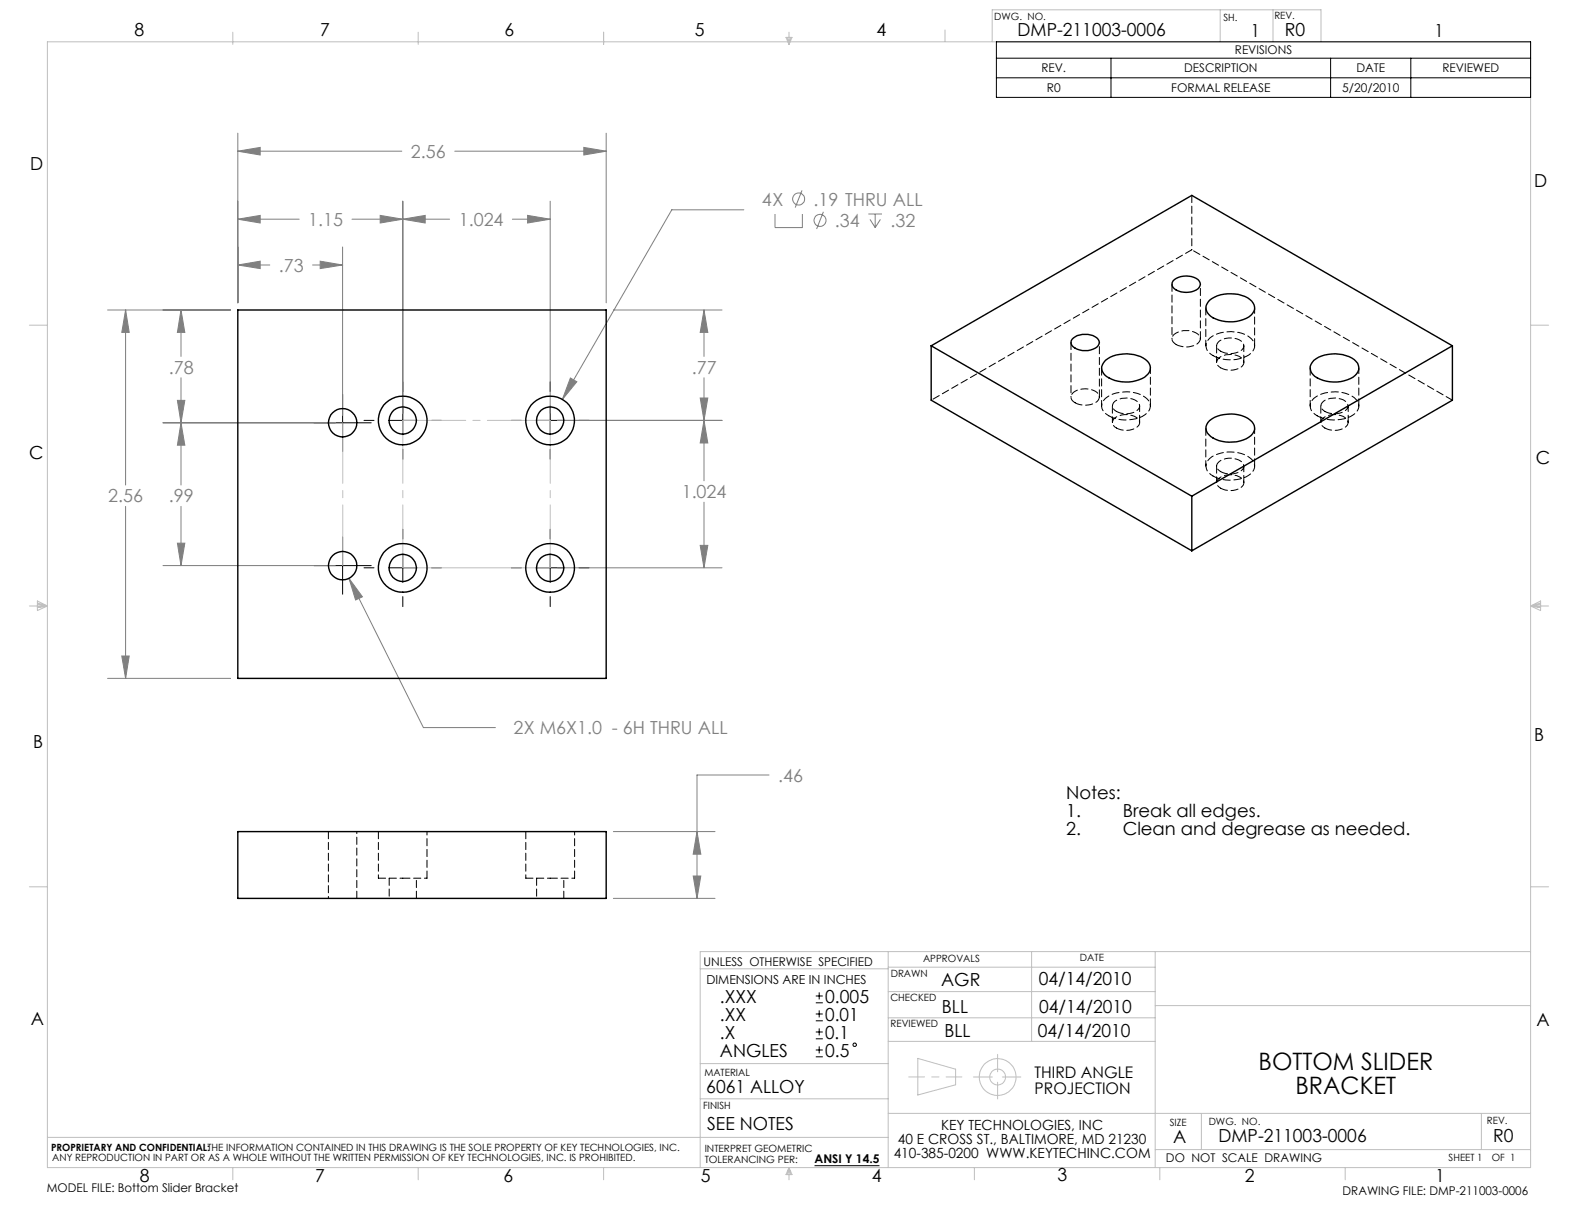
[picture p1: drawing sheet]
<svg xmlns="http://www.w3.org/2000/svg" width="279mm" height="216mm" viewBox="0 0 279 216" stroke-linecap="round" stroke-linejoin="round" font-family="sans-serif">
<g fill="none" stroke="#c0c0c0" stroke-width=".18">
<path d="M8.4 7.4h261.6v198.6h-261.6zM41.1 5.7v2.1M73.8 5.7v2.1M106.5 5.7v2.1M138.6 6.6h1.1l-.5 1.2zM138.9 6.6l.3 1.2M139.2 5.7v2.1M139.5 6.6l-.3 1.2M166.7 5.3v2.1M175 7.4v-5.7h58v5.7M215.2 1.7v5.7M224.5 1.7v5.7"/>
<path d="M5.2 57.4h3.2M270 57.4h3.2M5.2 106.9h3.2M6.6 106l1.8 .9-1.8 .8zM6.6 106.4l1.8 .5M6.6 106.6l1.8 .3M8.4 106.9l-1.8 .2M71 100.2h26M270 106.9h3.2M270 106.9l1.7 .2M270 106.9l1.7-.9v1.7zM271.7 106.6l-1.7 .3"/>
<path d="M271.7 106.4l-1.7 .5M5.2 156.4h3.2M270 156.4h3.2M123.5 170.9h33.2M156.7 167.9v38.1M156.7 179.5h47.1M156.7 174.9h47.1M156.7 170.6h47.1M182 167.9v15.8M203.8 167.9v38.1M203.8 177.4h66.2M270 167.9h-146.5v38.1"/>
<path d="M123.5 193.8h33.2M123.5 187.6h33.2M156.7 196.4h113.3M156.7 183.7h47.1M161.9 186.7l6.7 1.9v2.7l-6.7 1.8zM171.7 190h3.3M176 186v3.1M176 190.9v3M176.8 190h3.3M211.9 196.4v6.4M261.3 196.4v6.4M8.4 200.6h148.3"/>
<path d="M41.1 206v2.1M73.8 206v2.1M106.5 206v2.1M139.2 206v2.1M139.2 206l.5 1.2h-1.1zM139.2 206l-.3 1.2M139.2 206l.3 1.2M171.9 206v2.1M203.8 202.8h66.2M204.6 206v2.1M237.3 206v2.1"/>
<circle cx="176" cy="190" r="1.4"/>
<circle cx="176" cy="190" r="3.2"/>
</g>
<path d="M169.7 190h-9.4" fill="none" stroke="#c0c0c0" stroke-width=".18" stroke-dasharray="15.2 1.3 1.3 1.3" stroke-dashoffset="12.5"/>
<g fill="none" stroke="#808080" stroke-width=".18">
<path d="M41.9 26.7l4-.7v1.3zM41.9 38.7l4-.7v1.3zM41.9 23.5v29.9M41.9 26.7h29M41.9 38.7h10.9M62.1 38.7h17.2M67.1 38l3.9 .7-3.9 .6zM71 38.7l4-.7v1.3zM71 35.5v37.4M80.2 26.7h26.7M90.4 38.7h6.6M93.1 38l3.9 .7-3.9 .6z"/>
<path d="M97 35.5v37.4M103 26l3.9 .7-3.9 .6zM106.9 23.5v29.9M131.2 37h-12.7l-19.3 33.4M136.7 37.7v2.4h4.8v-2.4M141.5 33.6l-1.2 3M145.2 37.4l-1.2 3M153.2 37.7h2.4M153.5 38.7l.9 1.4M154.4 37.7v2.4M155.3 38.7l-.9 1.4M19 54.7h21.7"/>
<path d="M22.2 54.7l.6 3.9h-1.3zM22.2 54.7v30.8M31.9 54.7l.7 3.9h-1.3zM31.9 54.7v8.2M41.9 46.7l4-.6v1.3zM41.9 46.7h5.7M55.1 46.7h5.3M56.5 46.1l3.9 .6-3.9 .7zM60.4 43.6v29.7M108.2 54.7h19.2M124.2 54.7l.6 3.9h-1.3zM124.2 54.7v8.2"/>
<path d="M28.8 74.6h30.4M31.3 70.6h1.3l-.7 4zM31.9 74.6l.7 3.9h-1.3zM31.9 66.6v18.9M98.3 74.2h29.1M100.6 66.7l1.1 .6-2.5 3.1zM123.5 70.2h1.3l-.6 4zM124.2 74.2l.6 3.9h-1.3zM124.2 66.6v18.2M22.2 89.3v30.4M28.8 99.8h30.4M31.3 95.8h1.3l-.7 4z"/>
<path d="M31.9 89.3v10.5M123.5 96.2h1.3l-.6 4zM124.2 88.6v11.6M19 119.7h21.7M21.5 115.7h1.3l-.6 4zM61.6 102l2.3 3.3-1.2 .5zM61.6 102l13.1 26.3h12.7M98.3 100.2h29.1M135.6 136.7h-12.7v21.8M108.2 146.7h17.9M108.2 158.5h17.9M122.3 154.5h1.3l-.7 4z"/>
<path d="M122.9 146.7l.7 4h-1.3z"/>
<circle cx="140.9" cy="35.1" r="1.06"/>
<circle cx="144.6" cy="38.9" r="1.06"/>
</g>
<g fill="none" stroke="#000" stroke-width=".18">
<path d="M175.8 7.4h94.2v9.8h-94.2zM175.8 10.3h94.2M175.8 13.7h94.2M196 10.3v6.9M234.7 10.3v6.9M248.8 10.3v6.9M55.4 74.6h10.1M60.4 69.5v10.1M64.2 74.2h1.8M68.5 74.2h5.1M71 67.3v1.8M71 71.6v5.1"/>
<path d="M71 79.2v1.8M76.1 74.2h1.8M90.2 74.2h1.8M94.5 74.2h5.1M97 67.3v1.8M97 71.6v5.1M97 79.2v1.8M102.1 74.2h1.8M55.4 99.8h10.1M60.4 94.7v10.1M71 93.3v1.8M71 97.6v5.1"/>
<path d="M97 93.3v1.8M97 97.6v5.1M64.2 100.2h1.8M68.5 100.2h5.1M71 105.2v1.8M76.1 100.2h1.8M90.2 100.2h1.8M94.5 100.2h5.1M97 105.2v1.8M102.1 100.2h1.8"/>
</g>
<path d="M71.1 74.2h26M71.1 74.2v26M97.1 74.2v26" fill="none" stroke="#c0c0c0" stroke-width=".18" stroke-dasharray="15.2 1.3 1.3 1.3" stroke-dashoffset="4.1"/>
<path d="M60.5 74.6v25.2" fill="none" stroke="#c0c0c0" stroke-width=".18" stroke-dasharray="15.2 1.3 1.3 1.3" stroke-dashoffset="4.5"/>
<path d="M22.2 54.7l.6 3.9h-1.3zM21.5 115.7h1.3l-.6 4zM103 26l3.9 .7-3.9 .6zM41.9 26.7l4-.7v1.3zM41.9 46.7l4-.6v1.3zM56.5 46.1l3.9 .6-3.9 .7zM41.9 38.7l4-.7v1.3zM67.1 38l3.9 .7-3.9 .6zM31.9 54.7l.7 3.9h-1.3zM31.3 70.6h1.3l-.7 4zM71 38.7l4-.7v1.3zM93.1 38l3.9 .7-3.9 .6zM100.6 66.7l-1.4 3.7 2.5-3.1zM124.2 54.7l.6 3.9h-1.3zM123.5 70.2h1.3l-.6 4zM124.2 74.2l.6 3.9h-1.3zM123.5 96.2h1.3l-.6 4zM61.6 102l1.1 3.8 1.2-.5zM31.9 74.6l.7 3.9h-1.3zM31.3 95.8h1.3l-.7 4zM122.9 146.7l.7 4h-1.3zM122.3 154.5h1.3l-.7 4z" fill="#808080"/>
<g fill="none" stroke="#000" stroke-width=".25">
<path d="M41.9 54.7h65v65h-65zM189.1 59.9a3.5 3.5 0 0 1 4.6 0 1.14 1.14 0 0 1-.9 1.7 3.4 3.4 0 0 1-3.7-.6 .94 .94 0 0 1 0-1.1zM206.9 49.6a3.5 3.5 0 0 1 4.6 0 1.17 1.17 0 0 1-.9 1.7 3.6 3.6 0 0 1-3.7-.6 .99 .99 0 0 1 0-1.1zM213.4 53a6.4 6.4 0 0 1 7.1-.2 1.76 1.76 0 0 1-.2 3.1 6.6 6.6 0 0 1-6.8-.1 1.74 1.74 0 0 1-.1-2.8zM164.3 61v9.6l45.9 26.6M164.3 61l45.9 26.5M164.3 61l45.9-26.5 46 26.5M195 63.6a6.2 6.2 0 0 1 7.4 .1 1.75 1.75 0 0 1-.5 2.8 6.4 6.4 0 0 1-7.1-.4 1.65 1.65 0 0 1 .2-2.5zM213.4 74.2a6.2 6.2 0 0 1 7.4 .2 1.68 1.68 0 0 1-.5 2.7 6.2 6.2 0 0 1-7.1-.4 1.63 1.63 0 0 1 .2-2.5zM231.7 63.6a6.2 6.2 0 0 1 7.5 .1 1.71 1.71 0 0 1-.5 2.8 6.4 6.4 0 0 1-7.1-.4 1.67 1.67 0 0 1 .1-2.5zM256.2 61l-46 26.5M256.2 61v9.6l-46 26.6"/>
<path d="M210.2 87.5v9.7M41.9 146.7h65v11.8h-65z"/>
<circle cx="60.4" cy="74.6" r="2.51"/>
<circle cx="71" cy="74.2" r="4.3"/>
<circle cx="71" cy="74.2" r="2.4"/>
<circle cx="97" cy="74.2" r="4.3"/>
<circle cx="97" cy="74.2" r="2.4"/>
<circle cx="60.4" cy="99.8" r="2.5"/>
<circle cx="71" cy="100.2" r="4.3"/>
<circle cx="71" cy="100.2" r="2.4"/>
<circle cx="97" cy="100.2" r="4.3"/>
<circle cx="97" cy="100.2" r="2.4"/>
</g>
<g fill="none" stroke="#000" stroke-width=".18" stroke-dasharray="1.3 .6">
<path d="M210.2 34.5v9.6M206.7 50.1v9.7M210.2 44.1l-45.9 26.5M211.7 59.8v-9.7M212.7 54.3v6.7M188.9 60.4v9.6M189.7 71a3.6 3.6 0 0 0 4-.4 1.17 1.17 0 0 0-.9-1.8 3.5 3.5 0 0 0-3.7 .7 1.03 1.03 0 0 0 .6 1.5M193.9 70v-9.6M194.3 64.9v6.7M195.6 73.3a6.5 6.5 0 0 0 6.6-.4 1.66 1.66 0 0 0-.1-2.8 6.3 6.3 0 0 0-7.1 .2 1.66 1.66 0 0 0 .2 2.8l.4 .2M196.2 71.6v2.9M196.9 72.6a3.3 3.3 0 0 0 4-.6 1.09 1.09 0 0 0-.8-1.5 3.6 3.6 0 0 0-3.7 .5 1 1 0 0 0 .5 1.6"/>
<path d="M196.9 75.5a3.3 3.3 0 0 0 4-.5 1.09 1.09 0 0 0-.8-1.6 3.4 3.4 0 0 0-3.7 .5 1 1 0 0 0 .5 1.6M201 74.5v-2.9M202.9 71.6v-6.7M207.5 60.8a3.5 3.5 0 0 0 4-.5 1.14 1.14 0 0 0-.9-1.7 3.4 3.4 0 0 0-3.7 .6 1.05 1.05 0 0 0 .6 1.6M212.7 75.5v6.7M214 62.7a6.3 6.3 0 0 0 6.7-.4 1.69 1.69 0 0 0-.2-2.8 6.3 6.3 0 0 0-7.1 .2 1.79 1.79 0 0 0 .6 3M214.6 61v2.9M215.3 61.9a3.3 3.3 0 0 0 4-.5 1.09 1.09 0 0 0-.8-1.5 3.5 3.5 0 0 0-3.7 .5 .96 .96 0 0 0 .5 1.5M215.3 64.9a3.3 3.3 0 0 0 4-.6 1.09 1.09 0 0 0-.8-1.5 3.1 3.1 0 0 0-3.8 .8 .97 .97 0 0 0 .6 1.3M219.4 63.9v-2.9M221.3 61v-6.7M231.1 64.9v6.7"/>
<path d="M232.3 73.3a6.5 6.5 0 0 0 6.7-.4 1.71 1.71 0 0 0-.1-2.8 6.4 6.4 0 0 0-7.2 .2 1.71 1.71 0 0 0 .2 2.8l.4 .2M233 71.6v2.9M233.7 72.6a3.3 3.3 0 0 0 4-.6 1.1 1.1 0 0 0-.8-1.5 3.1 3.1 0 0 0-3.9 .8 1.09 1.09 0 0 0 .7 1.3M233.7 75.5a3.3 3.3 0 0 0 4-.5 1.1 1.1 0 0 0-.8-1.6 3.1 3.1 0 0 0-3.9 .8 1.09 1.09 0 0 0 .7 1.3M237.8 74.5v-2.9M239.7 71.6v-6.7M256.2 70.6l-46-26.5M214 84a6.5 6.5 0 0 0 6.7-.5 1.79 1.79 0 0 0-.6-3 6.3 6.3 0 0 0-6.7 .4 1.71 1.71 0 0 0 .1 2.8l.5 .3M214.6 82.2v2.9M215.3 83.2a3.3 3.3 0 0 0 4-.5 1.09 1.09 0 0 0-.8-1.6 3.1 3.1 0 0 0-3.8 .8 1.01 1.01 0 0 0 .6 1.3M215.3 86.1a3.3 3.3 0 0 0 4-.5 1.07 1.07 0 0 0-.8-1.5 3.1 3.1 0 0 0-3.8 .7 1.01 1.01 0 0 0 .6 1.3M219.4 85.1v-2.9"/>
<path d="M221.3 82.2v-6.7M57.9 146.7v11.8M62.9 158.5v-11.8M66.7 154.9h4.3M66.7 146.7v8.2M68.7 154.9v3.6M71 154.9h4.3M73.4 158.5v-3.6M75.3 154.9v-8.2M92.7 154.9h4.3M92.7 146.7v8.2M94.7 154.9v3.6"/>
<path d="M97 154.9h4.4M99.4 158.5v-3.6M101.4 154.9v-8.2"/>
</g>
<g fill="none" stroke="#000" stroke-width=".18">
<path d="M143.9 176.9h1.2M143.9 175.7h1.2M143.9 178.9h1.2M144.5 175v1.3M144.5 178.2v1.3M143.9 180.1h1.2M143.9 183.2h1.2M143.9 182h1.2M143.9 186.4h1.2M143.9 185.2h1.2M144.5 181.4v1.2M144.5 184.6v1.2"/>
<path d="M143.7 205.6h11.4"/>
<circle cx="150.8" cy="184.3" r=".31"/>
</g>
<g font-size="4.2">
<text x="222" y="188.7">BOTTOM SLIDER</text>
<text x="228.5" y="192.9">BRACKET</text>
</g>
<g font-size="3.2">
<text x="23.7" y="6.3">8</text>
<text x="56.5" y="6.4">7</text>
<text x="89" y="6.4">6</text>
<text x="122.6" y="6.4">5</text>
<text x="154.6" y="6.3">4</text>
<text x="179.5" y="6.4">DMP-211003-0006</text>
<text x="220.6" y="6.5">1</text>
<text x="226.6" y="6.4">R0</text>
<text x="253" y="6.6">1</text>
<text x="5.3" y="30">D</text>
<text x="270.6" y="32.9">D</text>
<text x="5.2" y="81">C</text>
<text x="270.9" y="81.9">C</text>
<text x="5.8" y="132">B</text>
<text x="270.6" y="130.7">B</text>
<text x="188" y="140.9">Notes:</text>
<text x="188" y="144">1.</text>
<text x="188" y="147.2">2.</text>
<text x="198" y="144">Break all edges.</text>
<text x="198" y="147.2">Clean and degrease as needed.</text>
<text x="166" y="173.9">AGR</text>
<text x="183.2" y="173.8">04/14/2010</text>
<text x="127" y="176.9">.XXX</text>
<text x="145.6" y="176.9">0.005</text>
<text x="166.2" y="178.8">BLL</text>
<text x="183.3" y="178.6">04/14/2010</text>
<text x="5.4" y="180.9">A</text>
<text x="127" y="180.1">.XX</text>
<text x="127" y="183.2">.X</text>
<text x="145.6" y="180">0.01</text>
<text x="145.6" y="183.2">0.1</text>
<text x="166.6" y="182.9">BLL</text>
<text x="183" y="183">04/14/2010</text>
<text x="271" y="181">A</text>
<text x="127" y="186.4">ANGLES</text>
<text x="145.6" y="186.4">0.5</text>
<text x="124.6" y="192.8">6061 ALLOY</text>
<text x="124.7" y="199.4">SEE NOTES</text>
<text x="207" y="201.6">A</text>
<text x="214.9" y="201.5">DMP-211003-0006</text>
<text x="263.4" y="201.4">R0</text>
<text x="24.7" y="208.4">8</text>
<text x="55.6" y="208.5">7</text>
<text x="88.8" y="208.4">6</text>
<text x="123.6" y="208.4">5</text>
<text x="153.8" y="208.4">4</text>
<text x="186.6" y="208.3">3</text>
<text x="219.6" y="208.4">2</text>
<text x="253.2" y="208.5">1</text>
</g>
<g font-size="3.2" fill="#808080">
<text x="72.5" y="27.9">2.56</text>
<text x="54.4" y="39.9">1.15</text>
<text x="80.9" y="39.9">1.024</text>
<text x="134.4" y="36.3">4X</text>
<text x="143.5" y="36.3">.19 THRU ALL</text>
<text x="147.3" y="40.1">.34</text>
<text x="157.1" y="40.1">.32</text>
<text x="49.2" y="47.9">.73</text>
<text x="29.8" y="65.9">.78</text>
<text x="122" y="65.9">.77</text>
<text x="19.1" y="88.6">2.56</text>
<text x="29.8" y="88.6">.99</text>
<text x="120.2" y="87.9">1.024</text>
<text x="90.6" y="129.5">2X M6X1.0 - 6H THRU ALL</text>
<text x="137.2" y="137.9">.46</text>
</g>
<g font-size="2.8">
<text x="182.5" y="190.1">THIRD ANGLE</text>
<text x="182.5" y="192.9">PROJECTION</text>
</g>
<g font-size="2.5">
<text x="158.4" y="201.9">40 E CROSS ST., BALTIMORE, MD 21230</text>
<text x="166" y="199.4">KEY TECHNOLOGIES, INC</text>
<text x="157.6" y="204.3">410-385-0200 WWW.KEYTECHINC.COM</text>
</g>
<text font-size="2.2" x="124.6" y="173.7">DIMENSIONS ARE IN INCHES</text>
<g font-size="2.1">
<text x="217.8" y="9.6">REVISIONS</text>
<text x="183.7" y="12.8">REV.</text>
<text x="184.7" y="16.2">R0</text>
<text x="206.6" y="16.2">FORMAL RELEASE</text>
<text x="208.9" y="12.8">DESCRIPTION</text>
<text x="236.8" y="16.2">5/20/2010</text>
<text x="239.3" y="12.8">DATE</text>
<text x="254.4" y="12.8">REVIEWED</text>
<text x="124.1" y="170.3">UNLESS OTHERWISE SPECIFIED</text>
<text x="143.7" y="205.2">ANSI Y 14.5</text>
<text x="205.7" y="205">DO NOT SCALE DRAWING</text>
<text x="8.2" y="210.3">MODEL FILE: Bottom Slider Bracket</text>
<text x="236.8" y="210.7">DRAWING FILE: DMP-211003-0006</text>
</g>
<g font-size="1.8">
<text x="175.4" y="3.5">DWG. NO.</text>
<text x="215.8" y="3.6">SH.</text>
<text x="224.8" y="3.3">REV.</text>
<text x="157.1" y="172.3">DRAWN</text>
<text x="162.8" y="169.7">APPROVALS</text>
<text x="190.5" y="169.5">DATE</text>
<text x="157.1" y="176.6">CHECKED</text>
<text x="157.1" y="181.2">REVIEWED</text>
<text x="124.2" y="189.8">MATERIAL</text>
<text x="124.1" y="195.6">FINISH</text>
<text x="9" y="203">PROPRIETARY AND CONFIDENTIAL:THE INFORMATION CONTAINED IN THIS DRAWING IS THE SOLE PROPERTY OF KEY TECHNOLOGIES, INC.</text>
<text x="124.3" y="203.1">INTERPRET GEOMETRIC</text>
<text x="206.3" y="198.5">SIZE</text>
<text x="213.2" y="198.5">DWG. NO.</text>
<text x="262.3" y="198.2">REV.</text>
<text x="9.2" y="204.8">ANY REPRODUCTION IN PART OR AS A WHOLE WITHOUT THE WRITTEN PERMISSION OF KEY TECHNOLOGIES, INC. IS PROHIBITED.</text>
<text x="124.3" y="205.2">TOLERANCING PER:</text>
<text x="255.5" y="204.8">SHEET 1</text>
<text x="263.1" y="204.8">OF 1</text>
</g>
</svg>
